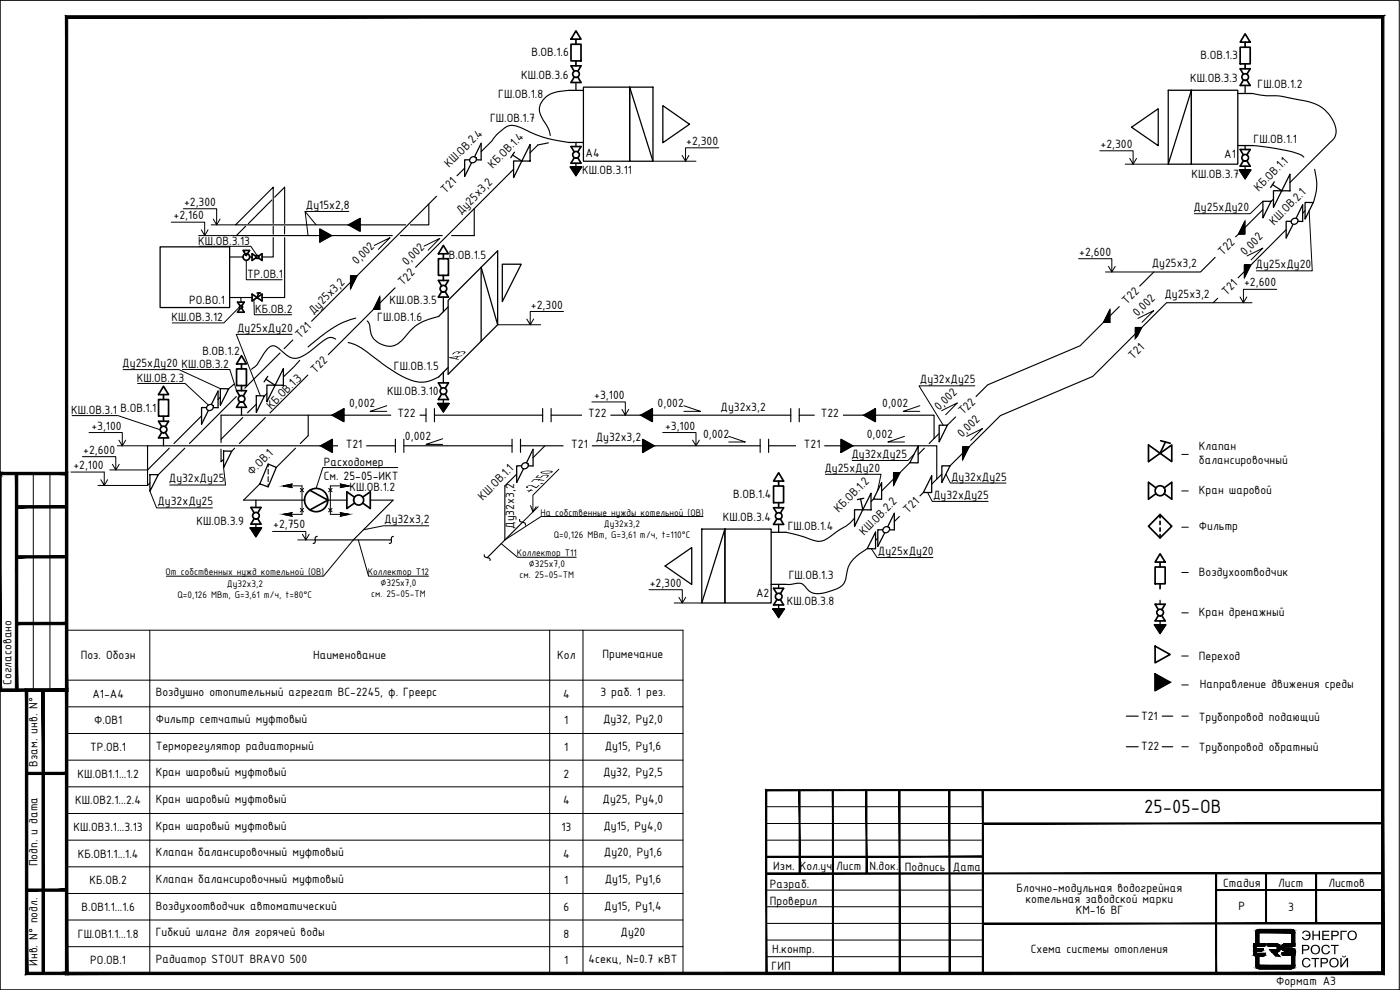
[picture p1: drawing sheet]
<svg xmlns="http://www.w3.org/2000/svg" width="420mm" height="297mm" viewBox="0 0 420 297" stroke-linecap="round" stroke-linejoin="round" font-family="sans-serif">
<path d="M0 .2v296.8h419.9M10 142.1v65M15 142.1v65" fill="none" stroke="#000" stroke-width=".3"/>
<g fill="#000" stroke="#000" stroke-width=".3">
<path d="M5 151.7v.7l15-.7zM5 152.4l15-.7v.7z"/>
<path d="M20.3 141.7l-.7 .7 .7 65zM19.6 142.4l.7 65-.7-.7zM0 207.4h20.3l-.7-.7zM.3 206.7h19.3l-19.6 .7zM.3 206.7l-.3 .7z"/>
<path d="M5 166.7v.7l15-.7zM5 167.4l15-.7v.7z"/>
<path d="M5 186.7v.7l15-.7zM5 187.4l15-.7v.7z"/>
<path d="M0 142.1v65l.3-.4zM0 142.1l.3 .3v64.3zM0 141.7l.3 .7zM0 141.7l19.6 .7h-19.3zM0 141.7l19.6 .7 .7-.7z"/>
<path d="M4.6 142.1v65h.7zM4.6 142.1h.7v65z"/>
<path d="M8 232.4h12v-.7zM8 231.7h12l-12 .7z"/>
<path d="M8 267.4h12v-.7zM8 266.7h12l-12 .7z"/>
<path d="M8.3 291.7l-.7 .7 12-.7zM7.6 292.4l12-.7 .7 .7zM19.6 207.4v84.3l.7 .7zM20.3 206.7v85.7l-.7-85zM8.3 207.4h11.3l.7-.7zM7.6 206.7h12.7l-12 .7zM7.6 206.7l.7 85v-84.3zM7.6 206.7l.7 85-.7 .7z"/>
<path d="M12.6 207.1v84.9h.7zM12.6 207.1h.7v84.9z"/>
<path d="M20.3 291.7l-.7 .7 395-.7zM19.6 292.4l395-.7 .7 .7zM414.6 5.4v286.3l.7 .7zM415.3 4.7v287.7l-.7-287zM20.3 5.4h394.3l.7-.7zM19.6 4.7h395.7l-395 .7zM19.6 4.7l.7 287v-286.3zM19.6 4.7l.7 287-.7 .7z"/>
</g>
<path d="M415.5 4.6h.1" fill="none" stroke="#000" stroke-width=".3"/>
<g fill="none" stroke="#000" stroke-width=".3">
<path d="M295 237.1v54.9M230 252.1h65M230 242h65M230 247.1h65M230 272.1h65M230 267.1h65M230 277.1h65M376.9 279.9v3.3h-.7v2.8l.2 .5 .4 .3M380 262.1v15M388.6 279.9v4.1h-2.9l-.3 .2 .3 .3h2M388.6 279.9a.99 .99 0 0 0-1-1h-9.8a1 1 0 0 0-.9 1M230 287h65"/>
<path d="M230 282.1h65M376.9 286.8v2.8a.99 .99 0 0 0 .9 1M377.8 290.6h9.8M378.3 285.4h-1.3v.6h2.8a.78 .78 0 0 1-.8 .8M379 284h-2v.6h2.1a.78 .78 0 0 1-.7 .8M379 283.9a.78 .78 0 0 0 .8-.8l-2 .1v-3.3h9.8v3.3h-1.9a1.08 1.08 0 0 0-1.1 1 1.08 1.08 0 0 0 1.1 1.1h2M380.3 283.2h2.6M380.3 283.2h.1M380.3 283.1a.78 .78 0 0 0 .8 .8M381.1 284h1.8M383 283.9a.49 .49 0 0 1 .5 .5 .49 .49 0 0 1-.5 .5M383 283.1a1.29 1.29 0 0 1 1.3 1.3 1.29 1.29 0 0 1-1.4 1.3l1 1.1h-1.1l-1.7-1.9h1.8"/>
<path d="M385.5 286.7h2.1v2.9h-9.8v-2.8h1.2M387.7 285.9l-3-.1a.78 .78 0 0 0 .8 .8M387.7 284.5a1.08 1.08 0 0 1 .9 1.7M387.7 285.3l.3 .3-.3 .3M388.6 286.8v-.6v3.4M388.6 289.6a.99 .99 0 0 1-1 1"/>
</g>
<g fill="#000" stroke="#000" stroke-width=".3">
<path d="M380.9 284h3.2zM383.2 284.8h1zM385.4 286.7h3.2zM385.5 285.3h3.2zM387.7 285.9h1zM387.8 285.4h.9zM387.9 285.8h.8z"/>
<path d="M239.8 237.1l.3 25v-25zM239.8 237.1l.3 25h-.3z"/>
<path d="M249.8 237.1l.3 54.9v-54.9zM249.8 237.1l.3 54.9h-.3z"/>
<path d="M259.9 237.1l.3 25v-25zM259.9 237.1l.3 25h-.3z"/>
<path d="M269.8 237.1l.3 54.9v-54.9zM269.8 237.1l.3 54.9h-.3z"/>
<path d="M284.8 237.1l.3 54.9v-54.9zM284.8 237.1l.3 54.9h-.3z"/>
<path d="M294.8 237.1l.3 54.9v-54.9zM294.8 237.1l.3 54.9h-.3z"/>
<path d="M230 256.9v.3l65-.3zM230 257.2l65-.3v.3z"/>
<path d="M295 246.9v.3l120-.3zM295 247.2l120-.3v.3z"/>
<path d="M230 261.9v.3l185-.3zM230 262.2l185-.3v.3z"/>
<path d="M295 276.9v.3l120-.3zM295 277.2l120-.3v.3z"/>
<path d="M365 266.9v.3l50-.3zM365 267.2l50-.3v.3z"/>
<path d="M364.8 262.1l.3 29.9v-29.9zM364.8 262.1l.3 29.9h-.3z"/>
<path d="M376.9 279.9l.9 3.3v-3.3zM376.9 279.9l.9 3.3h-.9z"/>
<path d="M379.8 262.1l.3 15v-15zM379.8 262.1l.3 15h-.3z"/>
<path d="M377.8 278.9h10zM377.7 278.9h10.1z"/>
<path d="M377.7 278.9l10.2 .1zM377.5 279h10.4z"/>
<path d="M377.5 279h10.6zM377.3 279h10.8z"/>
<path d="M377.3 279l10.9 .1zM377.3 279l10.9 .1h-11z"/>
<path d="M377.2 279.1l11.2 .2zM377.2 279.1l11.2 .2h-11.3z"/>
<path d="M377.1 279.3l11.4 .1zM377.1 279.3l11.4 .1h-11.5z"/>
<path d="M377 279.4l11.5 .2v-.2zM377 279.4l11.5 .2h-11.6z"/>
<path d="M376.9 279.6l11.7 .1-.1-.1zM376.9 279.6l11.7 .1h-11.7z"/>
<path d="M376.9 279.7l11.7 .2v-.2zM376.9 279.7l11.7 .2h-11.7z"/>
<path d="M387.6 279.9l1 3.3v-3.3zM387.6 279.9l1 3.3h-1z"/>
<path d="M394.8 262.1l.3 15v-15zM394.8 262.1l.3 15h-.3z"/>
<path d="M229.8 236.9v55.1h.3zM229.8 236.9l.3 .3v54.8zM229.8 236.9l.3 .3 185-.3zM230.1 237.2l185-.3-.3 .3zM415.1 236.9l-.3 .3 .3 55zM414.8 237.2l.3 55-.3-.3zM230 292.2h185.1l-.3-.3zM230 291.9h184.8l-184.8 .3z"/>
<path d="M376.2 284l.8 .6v-.6zM376.2 284l.8 .6h-.8z"/>
<path d="M376.2 285.4l.8 .6v-.6zM376.2 285.4l.8 .6h-.8z"/>
<path d="M376.9 286.8l.9 2.8v-2.8zM376.9 286.8l.9 2.8h-.9z"/>
<path d="M376.2 285.4h2.1zM376.2 285.4h2.3z"/>
<path d="M376.2 285.4h2.4zM376.2 285.4h2.3z"/>
<path d="M376.2 285.3h2.6zM376.2 285.3l2.4 .1z"/>
<path d="M376.2 285.2h2.7zM376.2 285.2l2.6 .1z"/>
<path d="M376.2 285.1h2.8zM376.2 285.1l2.7 .1z"/>
<path d="M376.2 284h2.8zM376.2 284h2.9z"/>
<path d="M376.9 286.8h2.1zM376.9 286.8h2.2z"/>
<path d="M376.2 284.9l2.8 .2 .1-.2zM376.2 284.9l2.8 .2h-2.8z"/>
<path d="M376.2 284.8h2.9zM376.2 284.8l2.9 .1z"/>
<path d="M376.2 284.6l2.9 .2v-.2zM376.2 284.6l2.9 .2h-2.9z"/>
<path d="M376.2 283.9h3.1zM376.2 283.9l2.9 .1z"/>
<path d="M376.7 286.8h2.6zM376.7 286.8h2.4zM376.9 286.8h2.2zM376.9 286.8h2.2z"/>
<path d="M376.2 283.8h3.2zM376.2 283.8l3.1 .1z"/>
<path d="M376.6 286.7h2.8zM376.6 286.7l2.7 .1zM376.7 286.8h2.6zM376.7 286.8h2.6z"/>
<path d="M376.2 283.7h3.4zM376.2 283.7l3.2 .1z"/>
<path d="M376.4 286.6h3.2zM376.4 286.6l3 .1zM376.6 286.7h2.8zM376.6 286.7h2.8z"/>
<path d="M376.2 283.6h3.4zM376.2 283.6l3.4 .1z"/>
<path d="M376.3 286.5h3.3zM376.3 286.5l3.3 .1zM376.4 286.6h3.2zM376.4 286.6h3.2z"/>
<path d="M376.2 283.4l3.4 .2 .1-.2zM376.2 283.4l3.4 .2h-3.4z"/>
<path d="M376.3 286.3l3.3 .2 .1-.2zM376.3 286.3l3.3 .2h-3.3zM376.3 286.5h3.3zM376.3 286.5h3.3z"/>
<path d="M376.2 283.3h3.6zM376.2 283.3l3.5 .1z"/>
<path d="M376.2 286.2h3.6zM376.2 286.2l3.5 .1zM376.3 286.3h3.4zM376.3 286.3h3.4z"/>
<path d="M376.2 283.2l3.6 .1v-.1zM376.2 283.2l3.6 .1h-3.6z"/>
<path d="M376.2 286l3.6 .2v-.2zM376.2 286l3.6 .2h-3.6zM376.2 286.2h3.6zM376.2 286.2h3.6z"/>
<path d="M381.8 285.7h1.1zM381.8 285.7h1.3z"/>
<path d="M381.8 285.7l2.1 1.1-1-1.1zM381.8 285.7l2.1 1.1h-1.1z"/>
<path d="M380.3 283.2h2.9zM380.3 283.2h2.9z"/>
<path d="M380.3 283.2h3.1zM380.3 283.2h3.1z"/>
<path d="M381.8 285.7h1.6zM381.8 285.7h1.3z"/>
<path d="M380.3 283.2l3.2 .1zM380.3 283.2l3.2 .1z"/>
<path d="M380.3 283.3l3.4 .1zM380.3 283.3l3.4 .1z"/>
<path d="M381.7 285.6h1.9zM381.7 285.6l1.7 .1z"/>
<path d="M380.3 283.4h3.5zM380.3 283.4h3.5z"/>
<path d="M380.3 283.4l3.5 .1zM380.3 283.4l3.5 .1z"/>
<path d="M381.6 285.4l2 .2 .2-.2zM381.6 285.4l2 .2h-1.9z"/>
<path d="M380.4 283.5l3.5 .1zM380.4 283.5l3.5 .1z"/>
<path d="M380.4 283.6l3.6 .1zM380.4 283.6l3.6 .1z"/>
<path d="M381.4 285.2l2.4 .2 .2-.2zM381.4 285.2l2.4 .2h-2.2z"/>
<path d="M380.4 283.7h3.6zM380.4 283.7h3.6z"/>
<path d="M380.4 283.7l3.6 .1zM380.4 283.7l3.6 .1z"/>
<path d="M380.5 283.8l3.6 .1zM380.5 283.8l3.6 .1z"/>
<path d="M380.7 283.9h3.4zM380.7 283.9h3.4z"/>
<path d="M381.2 285.1l2.8 .1 .1-.1zM381.2 285.1l2.8 .1h-2.6z"/>
<path d="M380.7 283.9h3.4zM380.7 283.9h3.4z"/>
<path d="M380.8 283.9l3.3 .1zM380.8 283.9l3.3 .1zM380.9 284h3.2z"/>
<path d="M382.9 284h1.2zM382.9 284h1.2z"/>
<path d="M383 284h1.1zM383 284h1.1z"/>
<path d="M383.1 284h1.1zM383.1 284h1.1z"/>
<path d="M383 284.9h1.1zM382.9 284.9h1.2z"/>
<path d="M381.1 284.9h3zM381.1 284.9l3 .2z"/>
<path d="M383.2 284l1 .1zM383.2 284l1 .1z"/>
<path d="M383.3 284.1h.9zM383.3 284.1h.9z"/>
<path d="M383.3 284.8h.9zM383.3 284.8h.9zM383.2 284.8h1z"/>
<path d="M383.2 284.8l1 .1zM383.1 284.9h1.1z"/>
<path d="M383.1 284.9h1.1zM383 284.9h1.1z"/>
<path d="M383.3 284.1l.9 .1zM383.3 284.1l.9 .1z"/>
<path d="M383.3 284.2h.9zM383.3 284.2h.9z"/>
<path d="M383.4 284.2l.8 .1zM383.4 284.2l.8 .1z"/>
<path d="M383.4 284.3h.8zM383.4 284.3h.8z"/>
<path d="M383.4 284.3l.8 .1zM383.4 284.3l.8 .1z"/>
<path d="M383.5 284.4l.7 .1zM383.5 284.4l.7 .1z"/>
<path d="M383.5 284.5l.7 .1zM383.5 284.5l.7 .1z"/>
<path d="M383.4 284.6h.8zM383.4 284.6h.8z"/>
<path d="M383.4 284.6h.8zM383.4 284.6h.8z"/>
<path d="M383.4 284.6l.8 .1zM383.4 284.6l.8 .1z"/>
<path d="M383.3 284.7h.9zM383.3 284.7l.9 .1z"/>
<path d="M384.6 284h4zM384.6 284h4z"/>
<path d="M384.6 284.1h.8zM384.6 284.1h.8z"/>
<path d="M384.6 284.1l.8 .1zM384.6 284.1l.8 .1z"/>
<path d="M384.6 284.2h.8zM384.6 284.2h.8z"/>
<path d="M384.6 284.2l.8 .1zM384.6 284.2l.8 .1z"/>
<path d="M384.6 284.3h.8zM384.6 284.3h.8zM384.6 284.3h.8zM384.6 284.3h.8z"/>
<path d="M384.6 284.3l.8 .1zM384.6 284.3l.8 .1z"/>
<path d="M384.6 284.1h.8zM384.6 284.1h.8z"/>
<path d="M384.6 284.4h.8zM384.6 284.4h.8z"/>
<path d="M384.6 284.4l.9 .1zM384.6 284.4l.9 .1z"/>
<path d="M384.6 284h.9zM384.6 284l.8 .1z"/>
<path d="M384.6 284h.9zM384.6 284h1z"/>
<path d="M384.6 284h.9zM384.6 284h.9z"/>
<path d="M384.6 284.5h.9zM384.6 284.5h.9z"/>
<path d="M384.6 284.5h1zM384.6 284.5h1z"/>
<path d="M384.6 284h1zM384.6 284h1.1z"/>
<path d="M384.6 284h1zM384.6 284h1z"/>
<path d="M384.6 284.5h1zM384.6 284.5h1z"/>
<path d="M384.6 284.5h1.1zM384.6 284.5h1.1z"/>
<path d="M384.6 284.5l3.3 .1zM384.6 284.5l3.3 .1z"/>
<path d="M377.7 290.6h10.1zM377.7 290.6h9.9z"/>
<path d="M384.6 284.6h3.3zM384.6 284.6h3.3z"/>
<path d="M384.6 284.6h3.5zM384.6 284.6h3.5z"/>
<path d="M377.5 290.6h10.4zM377.5 290.6h10.3z"/>
<path d="M384.7 284.6l3.6 .1zM384.7 284.6l3.6 .1z"/>
<path d="M377.3 290.5h10.8zM377.3 290.5l10.6 .1z"/>
<path d="M377.2 290.4h11zM377.2 290.4l10.9 .1z"/>
<path d="M384.7 284.7h3.6zM384.7 284.7h3.6z"/>
<path d="M384.7 284.7l3.8 .1zM384.7 284.7l3.8 .1z"/>
<path d="M377.1 290.3h11.3zM377.1 290.3l11.1 .1z"/>
<path d="M384.8 284.8l3.7 .1zM384.8 284.8l3.7 .1z"/>
<path d="M377 290.1h11.5zM377 290.1l11.4 .2z"/>
<path d="M384.8 284.9l3.8 .1zM384.8 284.9l3.8 .1z"/>
<path d="M376.9 290l11.6 .1v-.1zM376.9 290l11.6 .1h-11.5z"/>
<path d="M385.7 283.2h2.9zM385.5 283.2h3.1z"/>
<path d="M385.5 283.2h3.1zM385.3 283.2h3.3z"/>
<path d="M385.3 283.2l3.3 .1zM385.1 283.3h3.5z"/>
<path d="M385.1 283.3l3.5 .1zM384.9 283.4h3.7z"/>
<path d="M384.9 283.4l3.7 .2zM384.9 283.4l3.7 .2h-3.8z"/>
<path d="M384.8 283.6l3.8 .1v-.1zM384.8 283.6l3.8 .1h-3.9z"/>
<path d="M384.7 283.7l3.9 .3v-.3zM384.7 283.7l3.9 .3h-4z"/>
<path d="M384.9 285l3.7 .1zM384.9 285l3.7 .1z"/>
<path d="M384.8 286.2h3.8zM384.8 286.2h3.8z"/>
<path d="M384.8 286.2l3.8 .1zM384.8 286.2l3.8 .1z"/>
<path d="M384.9 286.3l3.7 .2zM384.9 286.3l3.7 .2z"/>
<path d="M384.9 286.5h3.7zM384.9 286.5h3.7z"/>
<path d="M385.1 286.5l3.5 .1zM385.1 286.5l3.5 .1z"/>
<path d="M385.2 286.6l3.4 .1zM385.2 286.6l3.4 .1zM385.4 286.7h3.2z"/>
<path d="M387.6 286.7l1 2.9v-2.9zM387.6 286.7l1 2.9h-1z"/>
<path d="M376.9 289.6l11.7 .2v-.2zM376.9 289.6l11.7 .2h-11.7z"/>
<path d="M376.9 289.8l11.6 .2 .1-.2zM376.9 289.8l11.6 .2h-11.6z"/>
<path d="M384.9 285.1h3.8zM384.9 285.1h3.8z"/>
<path d="M385.1 285.1l3.6 .1zM385.1 285.1l3.6 .1z"/>
<path d="M385.1 285.2l3.6 .1zM385.1 285.2l3.6 .1z"/>
<path d="M384.7 286h4zM384.7 286l3.9 .2z"/>
<path d="M385.3 285.3h3.4zM385.3 285.3h3.4zM385.5 285.3h3.2z"/>
<path d="M387.7 285.3h1zM387.7 285.3h1z"/>
<path d="M387.7 285.3l1 .1zM387.7 285.3l1 .1zM387.8 285.4h.9z"/>
<path d="M384.7 285.9l4 .1zM384.7 285.9l4 .1z"/>
<path d="M384.7 286h4zM384.7 286h4z"/>
<path d="M387.8 285.4h.9zM387.8 285.4h.9z"/>
<path d="M387.9 285.4h.8zM387.9 285.4h.8z"/>
<path d="M387.9 285.4h.8zM387.9 285.4h.8z"/>
<path d="M387.9 285.4l.8 .1zM387.9 285.4l.8 .1z"/>
<path d="M387.9 285.5h.8zM387.9 285.5h.8z"/>
<path d="M387.9 285.5l.8 .1zM387.9 285.5l.8 .1zM387.9 285.6h.8zM387.9 285.6h.8z"/>
<path d="M387.9 285.6h.8zM387.9 285.6h.8z"/>
<path d="M387.9 285.6l.8 .1zM387.9 285.6l.8 .1z"/>
<path d="M387.9 285.7h.8zM387.9 285.7h.8z"/>
<path d="M387.9 285.7l.8 .1zM387.9 285.7l.8 .1zM387.9 285.8h.8zM387.9 285.8h.8z"/>
<path d="M387.9 285.8h.8zM387.9 285.8h.8zM387.8 285.8h.9z"/>
<path d="M387.8 285.8l.9 .1zM387.8 285.8l.9 .1z"/>
<path d="M387.8 285.9h.9zM387.7 285.9h1zM387.7 285.9h1z"/>
</g>
<g fill="none" stroke="#000" stroke-width=".34">
<path d="M170.6 27.1a9.6 9.6 0 0 0-7.6 2.9 4.6 4.6 0 0 0 0 6.1 9.8 9.8 0 0 1 2.1 4.6M375.9 28.1l3.1 .5a38.5 38.5 0 0 1 11.1 1.4 11.6 11.6 0 0 1 10.2 6.6 4.5 4.5 0 0 1-1.1 6.1l-12.1 12.1M82.4 59.2l3-3v10.8M139.4 50.4l-54.1 54.2M154.1 50.8l-73.1 73.1M164.6 42.9l-3.2 .6-2.4 2.4M170.6 42.7a40.2 40.2 0 0 1-14.7-4.6 4.1 4.1 0 0 0-5 .7l-1.8 1.6-1.5 1.9-3.2 3.2M375.9 43.7l4.9 .5 5.7 1 3.2 1 1.6 .9M382.2 59.7l-.7 .7M394.5 50.8a15.7 15.7 0 0 1-.3 10M68.9 77.1h4M73.7 67.8l-2.7 2.9h46.7"/>
<path d="M74.9 77.1h.7M81.6 60l-7.1 7.1M82 67v-10.8l-11.3 11.3h51.1M82 71.3v5.8h-3.3M82 67.9v2.4M85.4 71.3v18h-6.7M85.4 67.9v2.3M120.1 70.7h12.6M128.7 61.2v6.3h-5.6M142.3 62.6v8.1h-6.7M379 62.9l-18.7 18.7h-14l-22.2 22.1-27.7 11.8-12.1 12.1M386 68.9l-21.9 21.9h-14l-22.1 22.1-27.8 11.8-15.1 15.1"/>
<path d="M391.7 63.2l-.8 .8M68.9 89.3h6.7M72.3 89.3v1.4M106.8 95.4a28.6 28.6 0 0 0-11.8 6.6l-2.5 2.1M131.7 94.9a15.6 15.6 0 0 0-10.9 7.1 5.6 5.6 0 0 1-9.6-2.5l-.2-1.1a2.78 2.78 0 0 0-.8-2.1M66.1 119.2l-.7 .6M70.2 115.3l-1.6 1.4M70.9 119l-14 14.1M80.1 118.1l-.7 .7M84 105.9l-10.6 10.6M90 108.1l-5 5M100.7 101.8a2.55 2.55 0 0 0-3.3 .2l-1 .7a19.5 19.5 0 0 1-7.3 4.8 4.3 4.3 0 0 1-4.1-1.8l-.8-.7a2.34 2.34 0 0 0-3.2-1 24.6 24.6 0 0 0-4.1 5.7l-1.4 1.1"/>
<path d="M104.5 102.8a17.9 17.9 0 0 1 7.5 4.2l1 .8a35.1 35.1 0 0 0 11.4 6.6 9 9 0 0 0 7.3-1.3M50.8 134.5l-6.5 6.5M55.5 134.5l-8 7.9M60.5 124.8l-8.3 8.3M66.3 134.8v3.8l.8-.8M70.4 134.5l-.8 .9M72.9 125.3l-6.6 6.5M76.9 121.3l-2.6 2.6M79.6 125.3l-7.8 7.8M80.5 139.2v.8M88.7 134.5l-5.8 5.7M92.5 124.6v6.1l-2.4 2.4"/>
<path d="M118.7 133.8h-74.4v11.9l.7-.8M118.7 131.8v3.9M121.2 133.8h32.5M121.2 131.8v3.9M127.8 124.6h-61.5v8.2M127.8 122.6v4M130.4 124.6h32.5M130.4 122.6v4M153.7 131.8v3.9M156.2 133.8h71.9M156.2 131.8v3.9M162.9 122.6v4"/>
<path d="M163.5 133.8l-3.5 3.5M165.4 124.6h71.9M165.4 122.6v4M228.1 131.8v3.9M230.7 133.8h50.4v9.9l-1.5 1.6M230.7 131.8v3.9M237.3 122.6v4M239.9 124.6h40.4v7M239.9 122.6v4M273 138.8l-8.4 8.5M277.4 134.5l-1.9 1.9M280.3 131.6l-1.5 1.5"/>
<path d="M281.9 130.1l-1.6 1.5M78 145.2l-4.9 4.9h18.3M80.5 140.8v1.5M80.5 143v1.5M80.5 145.3v.8M98.4 150.1h5.7M111.1 150.1h6.9l-12 11.9M155.1 142.3l-3.6 3.5v16.2M156 155.9a.94 .94 0 0 0 1.2 .9l.4 .2 .1 .6M156.8 156.7l-10.6 10.6M256.5 155.4a14 14 0 0 1-5.2 4 11.9 11.9 0 0 1-5 3 8.7 8.7 0 0 1-4.8-1.3l-5.6-1.4M262.1 149.8l-.7 .7"/>
<path d="M277.1 147.8l-8.7 8.7M282.7 142.3l-1.6 1.4M94.6 162h22.9M95.2 160.9a.93 .93 0 0 0-.6 1.5l-.2 .6-.4 .1M118.1 160.9l-.2 .1a1.56 1.56 0 0 0-.5 1.7l-.6 .4M145.3 166.4a1.3 1.3 0 0 0 1.6 1.1l.2 .7M260.3 164.6l-1.8 1.2a9.1 9.1 0 0 0-4.7 7.9 4.7 4.7 0 0 1-3.8 3.4 8.6 8.6 0 0 1-6.7 .6l-1.7-1.8a2.29 2.29 0 0 0-2.6-.9l-3.1 .3M263.4 161.4l-.6 .8"/>
</g>
<path d="M338 214.9h3.6M348.8 214.9h3.2M338 224.1h3.6M348.8 224.1h3.2" fill="none" stroke="#000" stroke-width=".34"/>
<g fill="none" stroke="#000" stroke-width=".3">
<path d="M112.3 73.6l4.8-2.3-3.6 3.5M127.3 73.9l4.7-2.4-3.5 3.6M374.3 76.8l4.7-2.3-3.5 3.5M341.5 95.5l4.7-2.3-3.5 3.5M116.1 121.7l-5 1.7h5M132.8 131.6l-5 1.7h5M205.2 121.7l5 1.7h-5M218.7 130.9l5 1.7h-5M271.4 130.9l-5 1.7h5M276.1 121.7l-5 1.7h5M282.6 123.2l4.7-2.3-3.5 3.5M290.1 130.9l4.8-2.3-3.6 3.5"/>
<path d="M354.7 136.3h1.9M211 155h-48.6l-10.9 7M354.7 158.2h1.9M354.7 147.3h1.9M106 162l-8.9 10.9h-47.2M107.5 162l3.1 10.9h18M150.4 163.1l4.9 4.1h17.6M354.7 171.8h1.9M354.7 196.8h1.9M354.7 183.9h1.9M354.7 214.9h1.9M354.7 205.5h1.9"/>
<path d="M354.7 224.1h1.9"/>
</g>
<g fill="none" stroke="#000" stroke-width=".38">
<path d="M170.6 27.1h4.5M172.8 24.8v2.3M175.1 26.1h13.9v22.3h-13.9zM189 26.1l7 22.3M189 26.1h7v22.3h-7zM198.9 31.7l8 5.6-8 5.5zM339.6 38.2l8-5.6v11.1zM350.6 27.1h6.9v22.2h-6.9zM357.5 27.1h14v22.2h-14zM357.5 27.1l-6.9 22.2M371.5 28.1h4.4M373.7 25.6v2.5"/>
<path d="M140.9 47.9h-1.5v5l2.1-4.1M141.2 47.4a.96 .96 0 0 1 1.7 0 .96 .96 0 0 1-.9 1.4 .81 .81 0 0 1-1-.3 .81 .81 0 0 1 .2-1.1zM142.4 47.1l2-4.1v5l-1.4-.1M153.8 46.5l2.8 1.8M154.1 48.3v5l5-10v5zM154.4 45.7l-1.1 1.6M170.6 42.7h4.5M171.2 50.2h3.3h-3.3l1.6 2.5 1.7-2.5M172.8 42.7v1.3M172.8 49v1.2M371.5 43.7h4.4M372 51l1.7 2.7 1.7-2.7h-3.4h3.4"/>
<path d="M373.7 43.7v1.2M373.7 49.9v1.1M381.9 55.4l2.8 1.8M382.4 54.6l-1.1 1.6M387.1 52.3l-4.9 9.9v-5l4.9 .1zM48 74.1h20.9v18.2h-20.9zM150.7 79.3h5.7l-5.7 11.2v-11.1M373.5 79.5l1.8 .1-1.8 3.7zM373.6 66.4v3.8h-1.9zM381.5 60.4l-2.5 5v-5h2.5M387.5 66.4h-1.5v5l2.1-4.1M387.8 65.9a.96 .96 0 0 1 1.6-.1 .96 .96 0 0 1-.8 1.5 .81 .81 0 0 1-1-.4 .81 .81 0 0 1 .2-1z"/>
<path d="M389 65.5l1.9-4v4.9h-1.4M394.1 60.8l-2.4 4.9v-5l2.5 .1M105.2 82.8l1.9 .1-1.9 3.7zM114 89.1v3.7h-1.9zM133.1 89.1v4.4M134.5 92.1l-2.8 2.8M149.4 97.4v-22.1l-14.9 14.8v22.2l14.9-14.9-5-17.2v22.2M333.1 92.9v3.8h-1.9zM340.7 98.3h1.9l-1.9 3.7zM66.1 116.6l2.5 .1-2.5 4.9zM76.9 118.7l2.5 .1-2.5 4.9zM79.8 113.8l2.7 1.8"/>
<path d="M80.1 115.6v5l4.9-10v5zM80.3 112.9l-1.1 1.7M133.1 111.7v3.2M133.1 119.9v1.2M134.5 110.3l-2.8 2.8M49.1 131.4v2.4M62 122.3h-1.5v5l2-4.1M62.2 121.8a.96 .96 0 0 1 1.7-.1 .96 .96 0 0 1-.9 1.5 .81 .81 0 0 1-.9-.4 .81 .81 0 0 1 .1-1zM63.4 121.4l2-4.1v5h-1.4M67.1 135.3l2.5 .1-2.5 4.9zM72.5 122.2v2.4M80.5 139.2l2.4 1-2.4 5.9-2.5-.9z"/>
<path d="M131.4 121.1h3.4h-3.4l1.7 2.5 1.7-2.5M275.5 133.9v5l-2.5-.1zM281.9 127.6h2.4l-2.4 5zM282.7 139.8h2.4l-2.4 5zM288.9 134.1l1.8 .1-1.8 3.7zM45 142.4h2.5l-2.5 5zM75.1 158.4l1.7 2.7 1.7-2.7h-3.4h3.4M76.8 150.1v2.2M76.8 157.3v1.1M210.6 158.7h7v22.2h-7zM217.6 158.7h13.8v22.2h-13.8zM217.6 158.7l-7 22.2"/>
<path d="M231.4 159.7h4.5M233.7 157.3v2.4M258.3 149.7l.7 3.3M259.2 149.5l-1.9 .4M261.4 148l-4.9 9.9v-5l4.9 .1zM262.8 159.7v5l-2.5-.1zM264.6 144.8v5h-2.5zM264.9 158.9h-1.5v5l2.1-4.1M265.2 158.4a.96 .96 0 0 1 1.7 0 .96 .96 0 0 1-.9 1.4 .81 .81 0 0 1-1-.3 .81 .81 0 0 1 .2-1.1zM266.4 158.1l2-4.1v5l-1.4-.1M268.2 141.8h1.8l-1.8 3.8zM279.6 142.8v5h-2.5z"/>
<path d="M199.6 169.8l8-5.5v11.1zM231.4 175.3h4.5M233.7 175.3v1.2M232 182.7l1.7 2.6 1.7-2.6h-3.4h3.4M233.7 181.5v1.2M346.5 187.5h3.3h-3.3l1.6 2.6 1.7-2.6M348.1 180.1v1.2M348.1 186.3v1.2"/>
</g>
<g fill="none" stroke="#000" stroke-width=".51">
<path d="M171.4 13.3h3v5h-3zM172.8 9.3l1.6 2.5h-3zM172.8 11.8v1.5M172.8 18.3v1.5M372.2 14.2h3v5h-3zM373.7 12.6v1.6M373.7 19.2v1.4M373.7 10.1l1.5 2.5h-3zM172.3 21.4l-.9-1.6h3l-1 1.6M172.3 23.1l-.9 1.7h3l-1-1.7M373.2 24l-1 1.6h3l-1-1.6M374.2 22.3l1-1.7h-3l1 1.7"/>
<path d="M172.3 47.3l-.9 1.7h3l-1-1.7M173.4 45.6l1-1.6h-3l.9 1.6M374.2 46.5l1-1.6h-3l1 1.6M374.2 48.2l1 1.7h-3l1-1.7M72.9 75.1h2l-1 1.6zM76.8 76.9l-1.2-.8v2l1.2-.7M77.5 76.9l1.2-.8v2l-1.2-.7M96 68.8l3.4 1.9-3.4 1.8zM104.7 67.5l3.3-1.9v3.7zM131.6 77.6h3v5h-3zM133.1 73.6l1.5 2.5h-3zM133.1 76.1v1.5"/>
<path d="M72.1 91.8l-.8-1.1h2l-.7 1.1M72.1 92.5l-.8 1.2h2l-.7-1.2M75.6 88.3l3.1 2v-2l-3.1 2zM77.2 87.9h.4M78.1 87.9h-.5l-.4 1.4M132.5 85.8l-.9-1.7h3l-1 1.7M133.1 82.6v1.5M133.6 87.5l1 1.6h-3l.9-1.6M47.6 119.9h3v5h-3zM49.1 118.4v1.5M49.1 115.9l1.5 2.5h-3zM71 110.7h3v5h-3z"/>
<path d="M72 118.9l-1-1.7h3l-1 1.7M72.5 109.2v1.5M72.5 115.7v1.5M72.5 106.7l1.5 2.5h-3zM132.5 116.5l-.9-1.6h3l-1 1.6M132.5 118.2l-.9 1.7h3l-1-1.7M49.1 124.9v1.5M49.6 128l1-1.6h-3l1 1.6M49.6 129.7l1 1.7h-3l1-1.7M72 120.6l-1 1.6h3l-1-1.6M96.3 133.8l3.4-1.9v3.8zM99.8 124.6l3.4-1.9v3.7z"/>
<path d="M192.4 124.6l3.3-1.9v3.7zM192.9 131.9l3.4 1.9-3.4 1.9zM252.4 131.9l3.4 1.9-3.4 1.9zM259.3 124.6l3.4-1.9v3.7zM344.7 133.5v5l7-5v5zM348.3 132.2l2.9 .8M349.8 132.6l-1.7 3.4M76.3 153.9l-1-1.6h3l-1 1.6M77.3 155.6l1 1.7h-3l1-1.7M93 147.1l5.4 3-5.4 2.9M106.4 149.2l-2.3-1.6v5l2.3-1.7M108.8 149.2l2.3-1.6v5l-2.3-1.7"/>
<path d="M232.2 145.8h3v5h-3zM233.2 155.7l-1 1.6h3l-1-1.6M233.7 141.8l1.5 2.5h-3zM233.7 144.3v1.5M233.7 150.8v1.5M234.2 154l1-1.7h-3l1 1.7M346.9 146.4l-2.2-1.7v5.1l2.2-1.7M348.1 154.4l-3.4 3.5 3.4 3.5 3.6-3.5-3.6-3.5v1M348.1 156.4v1M348.1 158.4v1M349.4 146.4l2.3-1.7v5.1l-2.3-1.7M234.2 178.2l1-1.7h-3l1 1.7"/>
<path d="M234.2 179.9l1 1.6h-3l1-1.6M346.7 170.1h3v5.1h-3zM348.1 166.1l1.6 2.5h-3zM348.1 160.4v1M348.1 168.6v1.5M348.1 175.2v1.4M346.7 193.9l4.5 2.5-4.5 2.5zM347.6 183l-.9-1.7h3l-1 1.7M347.6 184.7l-.9 1.6h3l-1-1.6M346.7 202.2l4.5 2.5-4.5 2.5z"/>
<circle cx="172.9" cy="22.2" r=".99"/>
<circle cx="373.7" cy="23.1" r=".99"/>
<circle cx="172.9" cy="46.4" r=".99"/>
<circle cx="373.7" cy="47.3" r=".99"/>
<circle cx="73.9" cy="77.1" r=".99"/>
<circle cx="77.2" cy="77.1" r=".44"/>
<circle cx="72.3" cy="92.1" r=".44"/>
<circle cx="133.1" cy="86.6" r=".99"/>
<circle cx="72.5" cy="119.7" r=".99"/>
<circle cx="133.1" cy="117.4" r=".99"/>
<circle cx="49.1" cy="128.9" r=".99"/>
<circle cx="76.8" cy="154.7" r=".99"/>
<circle cx="94.9" cy="150" r="3.5"/>
<circle cx="107.6" cy="150" r="1.5"/>
<circle cx="233.7" cy="154.8" r=".99"/>
<circle cx="348.2" cy="147.2" r="1.5"/>
<circle cx="233.7" cy="179" r=".99"/>
<circle cx="348.2" cy="183.8" r=".99"/>
</g>
<!-- layer: 0 -->
<g fill="none" stroke="#000" stroke-width=".3">
<path d="M196 48.4h12.9M206.8 46.6l-1.1 1.8M215.7 44.4h-10v4l-1-1.8M330.1 45.2h10v4.1l-1.1-1.8M337.7 49.3h12.9M341.1 47.5l-1 1.8M51.4 66.7h10v4l-1-1.8M55 62.6h10v4.9l-1-1.8M59.6 70.7h11.4M62.4 68.9l-1 1.8M63.4 67.5h7.3M66 65.7l-1 1.8"/>
<path d="M323.7 77.6h10v4l-1-1.7M334.7 79.9l-1 1.7M149.4 97.4h12.9M160.1 95.7l-1 1.7M169.1 93.5h-10v3.9l-1-1.7M331.8 81.6h14.5M364.1 90.8h11.7M374.2 89.1l-1 1.7M383.2 86.8h-10v4l-1-1.7M24.7 137h10.1v4l-1.1-1.7M26.7 129.8h10v4l-1-1.7M35.2 133.8h9.1"/>
<path d="M35.8 139.3l-1 1.7M37.7 132.1l-1 1.7M177.6 120.6h10.1v4l-1.1-1.8M188.7 122.8l-1 1.8M198.9 129.8h10v4l-1-1.7M209.9 132.1l-1 1.7M21.3 141.6h10v4.1l-1-1.8M29.4 145.7h14.9M32.3 143.9l-1 1.8M32.9 141h11.4M81.8 159.5h10v2.5l-1-1.7M89.4 162h5.2"/>
<path d="M92.8 160.3l-1 1.7M194.8 176.9h10v4l-1-1.7M205.8 179.2l-1 1.7M20 189.1h185v102.9h-185zM45 189.1v102.9M165 189.1v102.9M175 189.1v102.9M202.4 180.9h8.2M20 204.1h185M20 212.1h185M20 220.1h185M20 228.1h185"/>
<path d="M20 236.1h185M20 244.1h185M20 252.1h185M20 260.1h185M20 268.1h185M20 276h185M20 284h185"/>
</g>
<g fill="#000" stroke="#000" stroke-width=".3">
<path d="M85 154.3l2.6-.5-.3 .5zM85 154.3l2.6 .6-.3-.6z"/>
<path d="M85 145.8l2.6-.6-.3 .6zM85 145.8l2.6 .5-.3-.5z"/>
<path d="M102.2 153.8l.2 .5h2.3zM102.4 154.3h2.3l-2.5 .6z"/>
<path d="M102.2 145.2l.2 .6h2.3zM102.4 145.8h2.3l-2.5 .5z"/>
<path d="M346.7 202.2l4.5 2.5h-4.5zM346.7 204.7v2.5l4.5-2.5z"/>
</g>
<path d="M171.2 50.2h3.3l-1.7 2.5zM372 51h3.4l-1.7 2.7zM131.4 121.1h3.4l-1.7 2.5zM75.1 158.4h3.4l-1.7 2.7zM232 182.7h3.4l-1.7 2.6zM346.5 187.5h3.3l-1.7 2.6z" fill="#000" stroke="#000" stroke-width=".3"/>
<g fill="#000" stroke="#000" stroke-width=".3">
<path d="M96 68.8l3.4 1.9h-3.4zM96 70.7v1.8l3.4-1.8z"/>
<path d="M104.7 67.5l3.3-1.9v1.9zM104.7 67.5l3.3 1.8v-1.8z"/>
<path d="M373.5 79.5l1.8 .1zM373.5 79.6v3.7l1.8-3.7z"/>
<path d="M373.6 66.4v3.8h-1.9zM371.7 70.2h1.9z"/>
<path d="M105.2 82.8l1.9 .1zM105.2 82.9v3.7l1.9-3.7z"/>
<path d="M114 89.1v3.7h-1.9zM112.1 92.8h1.9z"/>
<path d="M333.1 92.9v3.8h-1.9zM331.2 96.7h1.9z"/>
<path d="M340.7 98.3h1.9zM340.7 98.3v3.7l1.9-3.7z"/>
<path d="M96.3 133.8l3.4-1.9v1.9zM96.3 133.8l3.4 1.9v-1.9z"/>
<path d="M99.8 124.6l3.4-1.9v1.9zM99.8 124.6l3.4 1.8v-1.8z"/>
<path d="M192.9 131.9l3.4 1.9h-3.4zM192.9 133.8v1.9l3.4-1.9z"/>
<path d="M192.4 124.6l3.3-1.9v1.9zM192.4 124.6l3.3 1.8v-1.8z"/>
<path d="M252.4 131.9l3.4 1.9h-3.4zM252.4 133.8v1.9l3.4-1.9z"/>
<path d="M259.3 124.6l3.4-1.9v1.9zM259.3 124.6l3.4 1.8v-1.8z"/>
<path d="M288.9 134.1l1.8 .1zM288.9 134.2v3.7l1.8-3.7z"/>
<path d="M268.2 141.8h1.8zM268.2 141.8v3.8l1.8-3.8z"/>
</g>
<path d="M59.8 73.9h15.5l1.9 2.8M73.9 78.1v5.8h10.8M91.6 63.4h13.1M94.9 67.5l-3.3-4.1 .9 7.3M71.8 92.1l-4.6 4.8h-15.5M76.2 89.9l.1 4.5h11.2M37 110.9h16.7l12.4 5.7M41.3 115h14.2l7 6.5M54.7 110.9h14.3l2 6.3M87.7 100.3h-16.8l7.2 18.5M21.6 124.7h13.8l12.5 4.2M128.7 157.8h-13.6l-6 1.1" fill="none" stroke="#000" stroke-width=".3"/>
<path d="M159.2 151.7l.7 1.9M161.5 152l-4.7 4.7M167.7 140.8l-7.8 7.8v5l1-1.6" fill="none" stroke="#000" stroke-width=".3"/>
<g fill="#fff" stroke="#fff" stroke-width=".3">
<path d="M285.2 123.2l3.6 3.5 2.2-9.3zM291 117.4l3.6 3.6-5.8 5.7z"/>
<path d="M334.3 90.1l3.6 3.5 2.2-9.3zM340.1 84.3l3.6 3.5-5.8 5.8z"/>
<path d="M363.1 75.3l3.5 3.6 2.3-9.4zM368.9 69.5l3.5 3.6-5.8 5.8z"/>
<path d="M117 84.4l3.6 3.6 2.2-9.4zM122.8 78.6l3.6 3.6-5.8 5.8z"/>
<path d="M96.6 104.8l-5.8 5.8 3.6 3.6zM96.6 104.8l3.6 3.6-5.8 5.8z"/>
<path d="M129.5 57l3.5 3.5 2.3-9.3zM135.3 51.2l3.5 3.6-5.8 5.7z"/>
<path d="M86.4 100.1l3.5 3.6 1.7-8.8zM91.6 94.9l3.6 3.5-5.3 5.3z"/>
<path d="M363.9 87.6l3.5 3.5 2.3-9.3zM369.7 81.8l3.5 3.5-5.8 5.8z"/>
<path d="M335.9 106.9l3.5 3.5 2.3-9.3zM341.7 101.1l3.5 3.5-5.8 5.8z"/>
<path d="M268.4 153.1l3.5 3.5 2.3-9.3zM274.2 147.3l3.5 3.5-5.8 5.8z"/>
</g>
<g fill="#fff" stroke="#fff" stroke-width=".3">
<path d="M244.6 121.5v5l8.2-5zM244.6 126.5l8.2-5v5z"/>
<path d="M174.8 121.5v5l8.2-5zM174.8 126.5l8.2-5v5z"/>
<path d="M117.6 121.5v5l8.2-5zM117.6 126.5l8.2-5v5z"/>
<path d="M239.1 130.7v5l8.1-5zM239.1 135.7l8.1-5v5z"/>
<path d="M169.2 130.7v5l8.3-5zM169.2 135.7l8.3-5v5z"/>
<path d="M101.6 130.7v5l8.2-5zM101.6 135.7l8.2-5v5z"/>
</g>
<path d="M379 60.4l-3.8 3.7h-16.8M392.9 63.2l.9 18.1h-16.7M292.6 115.8h-16.8l7.3 11.8M274.3 136.3l-1.8 1.9h-16.8M45 147.4l2 5h16.8M67.1 140.3l.6 5.2h-16.8M119.4 140.3h-22.5l-2 6.2M247.7 142.3h16.7l-1 5M278.4 147.8l1.4 2.6h16.7M283.9 142.3l1.3 2.6h16.7M261.5 164.6l1.7 2.7h16.8" fill="none" stroke="#000" stroke-width=".3"/>
<path d="M85 145.8l2.6 .5-.3-.5 .3-.6-2.6 .6h5.6v8.5h-5.6l2.6 .6-.3-.6 .3-.5-2.6 .5M90.1 152.6l1 1M90.1 146.5l1 1.1M91.1 152.6l-1 1M91.1 146.5l-1 1.1M98.6 152.6l1.1 1M98.6 146.5l1.1 1.1M99.7 152.6l-1.1 1M99.7 146.5l-1.1 1.1M104.7 145.8l-2.5 .5 .2-.5-.2-.6 2.5 .6h-5.6v8.5h5.6l-2.5 .6 .2-.6-.2-.5 2.5 .5" fill="none" stroke="#000" stroke-width=".3"/>
<path d="M0 .1h419.9v296.9h-419.9z" fill="none" stroke="#000" stroke-width=".3"/>
<g font-size="6.7">
<text x="137.4" y="108.1" transform="rotate(-45 137.4 108.1)">А3</text>
<text x="159.6" y="147.9" transform="rotate(-45 159.6 147.9)">+2,750</text>
</g>
<text font-size="6.2" x="343.4" y="244.1">25-05-ОВ</text>
<g font-size="4.4">
<text x="390.4" y="286.3">РОСТ</text>
<text x="390.6" y="282.1">ЭНЕРГО</text>
<text x="390.5" y="290.2">СТРОЙ</text>
</g>
<g font-size="3.9">
<text x="159.5" y="16.9">В.ОВ.1.6</text>
<text x="360.3" y="17.8">В.ОВ.1.3</text>
<text x="156.4" y="23.7">КШ.ОВ.3.6</text>
<text x="149.5" y="29.5">ГШ.ОВ.1.8</text>
<text x="357.2" y="24.6">КШ.ОВ.3.3</text>
<text x="377.4" y="26.4">ГШ.ОВ.1.2</text>
<text x="147.1" y="36.6">ГШ.ОВ.1.7</text>
<text x="175.7" y="47.2">А4</text>
<text x="206" y="43.5">+2,300</text>
<text x="330.3" y="44.4">+2,300</text>
<text x="367.4" y="47.5">А1</text>
<text x="376.2" y="42.9">ГШ.ОВ.1.1</text>
<text x="134.8" y="50.4" transform="rotate(-45 134.8 50.4)">КШ.ОВ.2.4</text>
<text x="147.9" y="50.7" transform="rotate(-45 147.9 50.7)">КБ.ОВ.1.4</text>
<text x="174.7" y="52.1">КШ.ОВ.3.11</text>
<text x="357.5" y="53.4">КШ.ОВ.3.7</text>
<text x="133.7" y="58.1" transform="rotate(-45 133.7 58.1)">Т21</text>
<text x="377.8" y="57.5" transform="rotate(-45 377.8 57.5)">КБ.ОВ.1.1</text>
<text x="52.1" y="65.8">+2,160</text>
<text x="55.2" y="61.8">+2,300</text>
<text x="91.8" y="62.7">Ду15х2,8</text>
<text x="138.4" y="64.5" transform="rotate(-45 138.4 64.5)">Ду25х3,2</text>
<text x="358.2" y="63.4">Ду25хДу20</text>
<text x="382.4" y="67.7" transform="rotate(-45 382.4 67.7)">КШ.ОВ.2.1</text>
<text x="59.5" y="73.4">КШ.ОВ.3.13</text>
<text x="134.7" y="77.6">В.ОВ.1.5</text>
<text x="323.9" y="76.7">+2,600</text>
<text x="367" y="76.8" transform="rotate(-45 367 76.8)">Т22</text>
<text x="373.7" y="76.8" transform="rotate(-45 373.7 76.8)">0,002</text>
<text x="74.2" y="83.4">ТР.ОВ.1</text>
<text x="107.1" y="79.6" transform="rotate(-45 107.1 79.6)">0,002</text>
<text x="122" y="79.8" transform="rotate(-45 122 79.8)">0,002</text>
<text x="345.7" y="80.2">Ду25х3,2</text>
<text x="376.8" y="80.5">Ду25хДу20</text>
<text x="120.9" y="85.9" transform="rotate(-45 120.9 85.9)">Т22</text>
<text x="349.5" y="89.4">Ду25х3,2</text>
<text x="368.1" y="88.7" transform="rotate(-44 368.1 88.7)">Т</text>
<text x="369.5" y="87.3" transform="rotate(-45 369.5 87.3)">21</text>
<text x="373.4" y="85.9">+2,600</text>
<text x="56.8" y="91.3">РО.ВО.1</text>
<text x="76.5" y="93.9">КБ.ОВ.2</text>
<text x="94.1" y="94.5" transform="rotate(-45 94.1 94.5)">Ду25х3,2</text>
<text x="116.9" y="91.1">КШ.ОВ.3.5</text>
<text x="159.3" y="92.6">+2,300</text>
<text x="338.2" y="91.6" transform="rotate(-46 338.2 91.6)">Т</text>
<text x="339.6" y="90.2" transform="rotate(-44 339.6 90.2)">22</text>
<text x="341.3" y="95.1" transform="rotate(-45 341.3 95.1)">0,002</text>
<text x="51.4" y="96.4">КШ.ОВ.3.12</text>
<text x="71.2" y="99.6">Ду25хДу20</text>
<text x="90" y="101.8" transform="rotate(-45 90 101.8)">Т21</text>
<text x="113.2" y="96.3">ГШ.ОВ.1.6</text>
<text x="60.7" y="106.6">В.ОВ.1.2</text>
<text x="340.1" y="108" transform="rotate(-45 340.1 108)">Т21</text>
<text x="36.7" y="110.1">Ду25хДу20 КШ.ОВ.3.2</text>
<text x="94.7" y="112.1" transform="rotate(-45 94.7 112.1)">Т22</text>
<text x="118.2" y="111.2">ГШ.ОВ.1.5</text>
<text x="41.1" y="114.5">КШ.ОВ.2.3</text>
<text x="116.2" y="118.6">КШ.ОВ.3.10</text>
<text x="178.4" y="119.7">+3,100</text>
<text x="276.1" y="115">Ду32хДу25</text>
<text x="21.4" y="124.2">КШ.ОВ.3.1 В.ОВ.1.1</text>
<text x="81.5" y="122.9" transform="rotate(-45 81.5 122.9)">КБ.ОВ.1.3</text>
<text x="104.8" y="122.2">0,002</text>
<text x="119.3" y="125.3">Т22</text>
<text x="176.5" y="125.3">Т22</text>
<text x="197.4" y="122.2">0,002</text>
<text x="216.2" y="123.2">Ду32х3,2</text>
<text x="246.3" y="125.3">Т22</text>
<text x="264.8" y="122.2">0,002</text>
<text x="281.9" y="123.4" transform="rotate(-45 281.9 123.4)">0,002</text>
<text x="289.1" y="124.7" transform="rotate(-44 289.1 124.7)">Т</text>
<text x="290.5" y="123.3" transform="rotate(-46 290.5 123.3)">22</text>
<text x="27.4" y="128.9">+3,100</text>
<text x="199.6" y="128.9">+3,100</text>
<text x="211" y="131.4">0,002</text>
<text x="260.1" y="131.4">0,002</text>
<text x="288.8" y="131.6" transform="rotate(-45 288.8 131.6)">0,002</text>
<text x="25" y="136.1">+2,600</text>
<text x="103.8" y="134.4">Т21</text>
<text x="121.5" y="132.1">0,002</text>
<text x="171.4" y="134.4">Т21</text>
<text x="178.8" y="132.4">Ду32х3,2</text>
<text x="241.2" y="134.4">Т21</text>
<text x="255.5" y="137.4">Ду32хДу25</text>
<text x="359.8" y="134.9">Клапан</text>
<text x="22" y="140.8">+2,100</text>
<text x="75.6" y="142.8" transform="rotate(-45 75.6 142.8)">Ф.ОВ.1</text>
<text x="97.2" y="139.8">Расходомер</text>
<text x="97.2" y="143.9">См. 25-05-ИКТ</text>
<text x="247.4" y="141.5">Ду25хДу20</text>
<text x="359.8" y="139.1">балансировочный</text>
<text x="50.7" y="144.8">Ду32хДу25</text>
<text x="104.9" y="147.2">КШ.ОВ.1.2</text>
<text x="220" y="149.4">В.ОВ.1.4</text>
<text x="280" y="149.7">Ду32хДу25</text>
<text x="285.5" y="144.2">Ду32хДу25</text>
<text x="359.8" y="148.2">Кран шаровой</text>
<text x="47.2" y="151.6">Ду32хДу25</text>
<text x="144.9" y="150.2" transform="rotate(-45 144.9 150.2)">КШ.ОВ.1.1</text>
<text x="251.7" y="153.9" transform="rotate(-45 251.7 153.9)">КБ.ОВ.1.2</text>
<text x="272.6" y="154.2" transform="rotate(-46 272.6 154.2)">Т</text>
<text x="274" y="152.8" transform="rotate(-45 274 152.8)">21</text>
<text x="59" y="157.6">КШ.ОВ.3.9</text>
<text x="82" y="158.6">+2,750</text>
<text x="115.3" y="157">Ду32х3,2</text>
<text x="154.3" y="158.7" transform="rotate(-90 154.3 158.7)">Ду32х3,2</text>
<text x="216.9" y="156.3">КШ.ОВ.3.4</text>
<text x="236.4" y="159.1">ГШ.ОВ.1.4</text>
<text x="259.3" y="160.8" transform="rotate(-45 259.3 160.8)">КШ.ОВ.2.2</text>
<text x="359.8" y="159.1">Фильтр</text>
<text x="263.5" y="166.6">Ду25хДу20</text>
<text x="236.7" y="173.8">ГШ.ОВ.1.3</text>
<text x="359.8" y="172.8">Воздухоотводчик</text>
<text x="195" y="176.1">+2,300</text>
<text x="226.9" y="179.1">А2</text>
<text x="236.2" y="181.6">КШ.ОВ.3.8</text>
<text x="359.8" y="184.8">Кран дренажный</text>
<text x="24.2" y="197.8">Поз. Обозн</text>
<text x="94" y="197.8">Наименование</text>
<text x="167.2" y="197.8">Кол</text>
<text x="180.8" y="197.4">Примечание</text>
<text x="359.8" y="198.1">Переход</text>
<text x="3.5" y="205.6" transform="rotate(-90 3.5 205.6)">Согласовано</text>
<text x="27.7" y="209.3">А1-А4</text>
<text x="46.7" y="208.9">Воздушно отопительный агрегат ВС-2245, ф. Греерс</text>
<text x="169" y="209.3">4</text>
<text x="180.2" y="208.9">3 раб. 1 рез.</text>
<text x="360.1" y="206.4">Направление движения среды</text>
<text x="342.5" y="216">Т21</text>
<text x="28.2" y="217.3">Ф.ОВ1</text>
<text x="46.7" y="216.9">Фильтр сетчатый муфтовый</text>
<text x="169.3" y="217.3">1</text>
<text x="181" y="216.9">Ду32, Ру2,0</text>
<text x="359.8" y="216.2">Трубопровод подающий</text>
<text x="27.1" y="225.3">ТР.ОВ.1</text>
<text x="46.7" y="224.9">Терморегулятор радиаторный</text>
<text x="169.3" y="225.3">1</text>
<text x="181.5" y="224.9">Ду15, Ру1,6</text>
<text x="342.5" y="225.2">Т22</text>
<text x="359.8" y="225.4">Трубопровод обратный</text>
<text x="11.3" y="230" transform="rotate(-90 11.3 230)">Взам. инв. N°</text>
<text x="23.2" y="233.3">КШ.ОВ1.1...1.2</text>
<text x="46.7" y="232.9">Кран шаровый муфтовый</text>
<text x="169.1" y="233.3">2</text>
<text x="181" y="232.9">Ду32, Ру2,5</text>
<text x="22.6" y="241.3">КШ.ОВ2.1...2.4</text>
<text x="46.7" y="240.9">Кран шаровый муфтовый</text>
<text x="169" y="241.3">4</text>
<text x="180.8" y="240.9">Ду25, Ру4,0</text>
<text x="22.1" y="249.3">КШ.ОВ3.1...3.13</text>
<text x="46.7" y="248.9">Кран шаровый муфтовый</text>
<text x="168.5" y="249.3">13</text>
<text x="181.1" y="248.9">Ду15, Ру4,0</text>
<text x="23.4" y="257.3">КБ.ОВ1.1...1.4</text>
<text x="46.7" y="256.9">Клапан балансировочный муфтовый</text>
<text x="169" y="257.3">4</text>
<text x="181.2" y="256.9">Ду20, Ру1,6</text>
<text x="11.3" y="260" transform="rotate(-90 11.3 260)">Подп. и дата</text>
<text x="232.1" y="261.1">Изм. Кол.уч.</text>
<text x="251" y="261.1">Лист</text>
<text x="260.9" y="261.1">N.док.</text>
<text x="271.6" y="261.3">Подпись</text>
<text x="286" y="261.3">Дата</text>
<text x="26.8" y="265.3">КБ.ОВ.2</text>
<text x="46.7" y="265">Клапан балансировочный муфтовый</text>
<text x="169.3" y="265.3">1</text>
<text x="181.5" y="265">Ду15, Ру1,6</text>
<text x="231.1" y="266.4">Разраб.</text>
<text x="305.1" y="267.5">Блочно-модульная водогрейная</text>
<text x="367.1" y="266.3">Стадия</text>
<text x="383.6" y="266.3">Лист</text>
<text x="398.7" y="266.3">Листов</text>
<text x="24.5" y="273.3">В.ОВ1.1...1.6</text>
<text x="46.7" y="273">Воздухоотводчик автоматический</text>
<text x="169.1" y="273.3">6</text>
<text x="181.4" y="273">Ду15, Ру1,4</text>
<text x="231.1" y="271.4">Проверил</text>
<text x="307.8" y="270.8">котельная заводской марки</text>
<text x="322.8" y="274.1">КМ-16 ВГ</text>
<text x="371.7" y="273">Р</text>
<text x="386.6" y="273.3">3</text>
<text x="23.4" y="281.3">ГШ.ОВ1.1...1.8</text>
<text x="46.7" y="281">Гибкий шланг для горячей воды</text>
<text x="169.1" y="281.3">8</text>
<text x="186.2" y="281">Ду20</text>
<text x="231.7" y="285.9">Н.контр.</text>
<text x="309.3" y="285.8">Схема системы отопления</text>
<text x="11.3" y="289.8" transform="rotate(-90 11.3 289.8)">Инв. N° подл.</text>
<text x="27.1" y="289.3">РО.ОВ.1</text>
<text x="46.7" y="289">Радиатор STOUT BRAVO 500</text>
<text x="169.3" y="289.3">1</text>
<text x="176.7" y="289.1">4секц, N=0.7 кВТ</text>
<text x="231.6" y="291">ГИП</text>
<text x="383" y="295.6">Формат А3</text>
</g>
<g font-size="3.1">
<text x="162.2" y="154.7">На собственные нужды котельной (ОВ)</text>
<text x="166.2" y="161.4">Q=0,126 МВт, G=3,61 т/ч, t=110°C</text>
<text x="181.2" y="158.1">Ду32х3,2</text>
<text x="155.1" y="166.8">Коллектор Т11</text>
<text x="49.7" y="172.6">От собственных нужд котельной (ОВ)</text>
<text x="110.4" y="172.5">Коллектор Т12</text>
<text x="155.9" y="173.5">см. 25-05-ТМ</text>
<text x="158.7" y="170.1">∅325х7,0</text>
<text x="53.3" y="179.4">Q=0,126 МВт, G=3,61 т/ч, t=80°C</text>
<text x="68" y="176">Ду32х3,2</text>
<text x="111.4" y="179.1">см. 25-05-ТМ</text>
<text x="114.2" y="175.8">∅325х7,0</text>
</g>
</svg>
